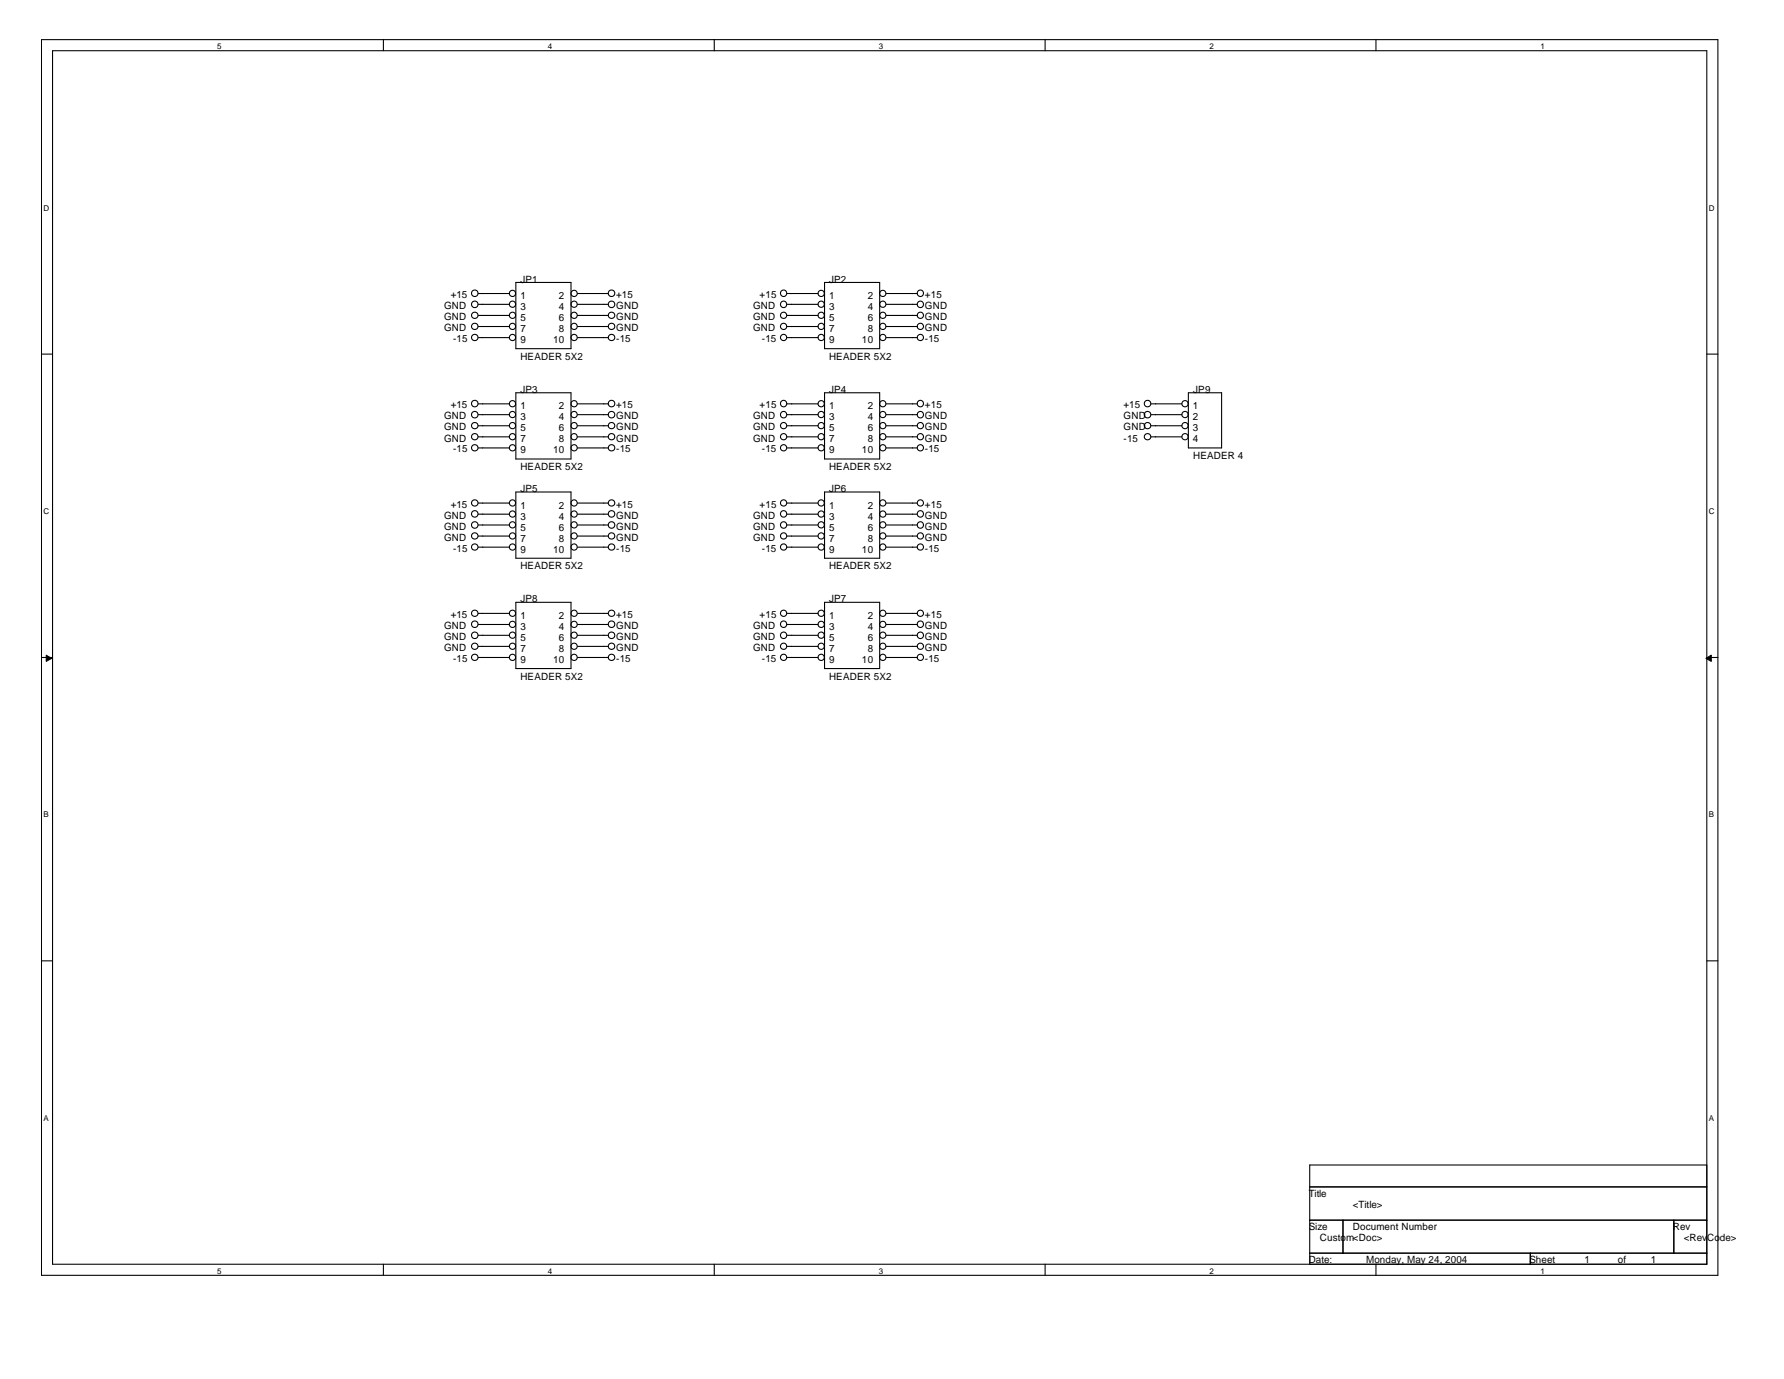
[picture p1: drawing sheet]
<svg xmlns="http://www.w3.org/2000/svg" width="279mm" height="216mm" viewBox="0 0 279 216" stroke-linecap="round" stroke-linejoin="round" font-family="sans-serif">
<g fill="none" stroke="#000" stroke-width=".17">
<path d="M6.5 6.2h262.5v193.5h-262.5zM8.2 7.9h259.1v190h-259.1zM60 6.2v1.7M111.9 6.2v1.7M163.7 6.2v1.7M215.5 6.2v1.7M6.5 55.4h1.7M74.9 46h4.9M74.9 51.1h4.9M74.9 49.4h4.9M74.9 47.6h4.9M74.9 52.9h4.9"/>
<path d="M80.8 44.2h8.6v10.4h-8.6zM90.4 46h4.9M90.4 51.1h4.9M90.4 49.4h4.9M90.4 47.6h4.9M90.4 52.9h4.9M123.2 46h4.9M123.2 51.1h4.9M123.2 49.4h4.9M123.2 47.6h4.9M123.2 52.9h4.9M129.1 44.2h8.7v10.4h-8.7z"/>
<path d="M138.8 46h4.9M138.8 51.1h4.9M138.8 49.4h4.9M138.8 47.6h4.9M138.8 52.9h4.9M267.3 55.4h1.7M74.9 63.2h4.9M74.9 78.8h4.9M74.9 64.9h4.9M74.9 66.7h4.9M74.9 68.4h4.9M74.9 70.1h4.9"/>
<path d="M80.8 77h8.6v10.4h-8.6zM80.8 61.5h8.6v10.4h-8.6zM90.4 63.2h4.9M90.4 78.8h4.9M90.4 64.9h4.9M90.4 66.7h4.9M90.4 68.4h4.9M90.4 70.1h4.9M123.2 63.2h4.9M123.2 78.8h4.9M123.2 64.9h4.9M123.2 66.7h4.9"/>
<path d="M123.2 68.4h4.9M123.2 70.1h4.9M129.1 77h8.7v10.4h-8.7zM129.1 61.5h8.7v10.4h-8.7zM138.8 63.2h4.9M138.8 78.8h4.9M138.8 64.9h4.9M138.8 66.7h4.9M138.8 68.4h4.9M138.8 70.1h4.9M180.3 63.2h4.8M180.3 64.9h4.8"/>
<path d="M180.3 66.7h4.8M180.3 68.4h4.8M186.1 61.5h5.2v8.6h-5.2zM74.9 96h4.9M74.9 97.8h4.9M74.9 99.5h4.9M74.9 82.2h4.9M74.9 83.9h4.9M74.9 85.7h4.9M74.9 80.5h4.9M80.8 94.3h8.6v10.4h-8.6zM90.4 96h4.9"/>
<path d="M90.4 97.8h4.9M90.4 99.5h4.9M90.4 82.2h4.9M90.4 83.9h4.9M90.4 85.7h4.9M90.4 80.5h4.9M123.2 96h4.9M123.2 97.8h4.9M123.2 99.5h4.9M123.2 82.2h4.9M123.2 83.9h4.9M123.2 85.7h4.9"/>
<path d="M123.2 80.5h4.9M129.1 94.3h8.7v10.4h-8.7zM138.8 96h4.9M138.8 97.8h4.9M138.8 99.5h4.9M138.8 82.2h4.9M138.8 83.9h4.9M138.8 85.7h4.9M138.8 80.5h4.9M6.5 102.9h1.7M74.9 102.9h4.9M74.9 101.2h4.9"/>
<path d="M90.4 102.9h4.9M90.4 101.2h4.9M123.2 102.9h4.9M123.2 101.2h4.9M138.8 102.9h4.9M138.8 101.2h4.9M267.3 102.9h1.7M6.5 150.4h1.7M267.3 150.4h1.7M60 197.9v1.8M111.9 197.9v1.8M163.7 197.9v1.8"/>
<path d="M205.1 185.8h62.2M205.1 191h62.2M205.1 196.2h62.2M210.3 191v5.2M215.5 197.9v1.8M239.7 196.2v1.7M262.1 191v5.2M267.3 182.4h-62.2v15.5"/>
<circle cx="74.4" cy="45.9" r=".51"/>
<circle cx="74.4" cy="47.6" r=".51"/>
<circle cx="74.4" cy="52.8" r=".5"/>
<circle cx="74.4" cy="49.4" r=".5"/>
<circle cx="74.4" cy="51.1" r=".5"/>
<circle cx="80.3" cy="49.4" r=".49"/>
<circle cx="80.3" cy="51.1" r=".49"/>
<circle cx="80.3" cy="45.9" r=".49"/>
<circle cx="80.3" cy="52.8" r=".49"/>
<circle cx="80.3" cy="47.6" r=".49"/>
<circle cx="89.9" cy="51.1" r=".49"/>
<circle cx="89.9" cy="49.4" r=".49"/>
<circle cx="89.9" cy="52.8" r=".49"/>
<circle cx="89.9" cy="45.9" r=".49"/>
<circle cx="89.9" cy="47.6" r=".49"/>
<circle cx="95.8" cy="47.6" r=".51"/>
<circle cx="95.8" cy="45.9" r=".51"/>
<circle cx="95.8" cy="49.4" r=".5"/>
<circle cx="95.8" cy="51.1" r=".5"/>
<circle cx="95.8" cy="52.8" r=".5"/>
<circle cx="122.7" cy="45.9" r=".5"/>
<circle cx="122.7" cy="47.6" r=".5"/>
<circle cx="122.7" cy="51.1" r=".49"/>
<circle cx="122.7" cy="52.8" r=".49"/>
<circle cx="122.7" cy="49.4" r=".49"/>
<circle cx="128.6" cy="45.9" r=".49"/>
<circle cx="128.6" cy="49.4" r=".49"/>
<circle cx="128.6" cy="51.1" r=".49"/>
<circle cx="128.6" cy="52.8" r=".49"/>
<circle cx="128.6" cy="47.6" r=".49"/>
<circle cx="138.3" cy="49.4" r=".49"/>
<circle cx="138.3" cy="45.9" r=".49"/>
<circle cx="138.3" cy="51.1" r=".49"/>
<circle cx="138.3" cy="52.8" r=".49"/>
<circle cx="138.3" cy="47.6" r=".49"/>
<circle cx="144.1" cy="47.6" r=".5"/>
<circle cx="144.1" cy="45.9" r=".5"/>
<circle cx="144.1" cy="52.8" r=".49"/>
<circle cx="144.1" cy="51.1" r=".49"/>
<circle cx="144.1" cy="49.4" r=".49"/>
<circle cx="74.4" cy="63.2" r=".51"/>
<circle cx="74.4" cy="64.9" r=".51"/>
<circle cx="74.4" cy="68.4" r=".5"/>
<circle cx="74.4" cy="78.7" r=".5"/>
<circle cx="74.4" cy="70.1" r=".5"/>
<circle cx="74.4" cy="66.6" r=".5"/>
<circle cx="80.3" cy="68.4" r=".49"/>
<circle cx="80.3" cy="78.7" r=".49"/>
<circle cx="80.3" cy="64.9" r=".49"/>
<circle cx="80.3" cy="70.1" r=".49"/>
<circle cx="80.3" cy="66.6" r=".49"/>
<circle cx="80.3" cy="63.2" r=".49"/>
<circle cx="89.9" cy="78.7" r=".49"/>
<circle cx="89.9" cy="68.4" r=".49"/>
<circle cx="89.9" cy="64.9" r=".49"/>
<circle cx="89.9" cy="70.1" r=".49"/>
<circle cx="89.9" cy="66.6" r=".49"/>
<circle cx="89.9" cy="63.2" r=".49"/>
<circle cx="95.8" cy="63.2" r=".51"/>
<circle cx="95.8" cy="64.9" r=".51"/>
<circle cx="95.8" cy="68.4" r=".5"/>
<circle cx="95.8" cy="78.7" r=".5"/>
<circle cx="95.8" cy="70.1" r=".5"/>
<circle cx="95.8" cy="66.6" r=".5"/>
<circle cx="122.7" cy="63.2" r=".5"/>
<circle cx="122.7" cy="64.9" r=".5"/>
<circle cx="122.7" cy="78.7" r=".49"/>
<circle cx="122.7" cy="68.4" r=".49"/>
<circle cx="122.7" cy="70.1" r=".49"/>
<circle cx="122.7" cy="66.6" r=".49"/>
<circle cx="128.6" cy="78.7" r=".49"/>
<circle cx="128.6" cy="68.4" r=".49"/>
<circle cx="128.6" cy="64.9" r=".49"/>
<circle cx="128.6" cy="70.1" r=".49"/>
<circle cx="128.6" cy="66.6" r=".49"/>
<circle cx="128.6" cy="63.2" r=".49"/>
<circle cx="138.3" cy="78.7" r=".49"/>
<circle cx="138.3" cy="68.4" r=".49"/>
<circle cx="138.3" cy="64.9" r=".49"/>
<circle cx="138.3" cy="70.1" r=".49"/>
<circle cx="138.3" cy="66.6" r=".49"/>
<circle cx="138.3" cy="63.2" r=".49"/>
<circle cx="144.1" cy="63.2" r=".5"/>
<circle cx="144.1" cy="64.9" r=".5"/>
<circle cx="144.1" cy="78.7" r=".49"/>
<circle cx="144.1" cy="68.4" r=".49"/>
<circle cx="144.1" cy="70.1" r=".49"/>
<circle cx="144.1" cy="66.6" r=".49"/>
<circle cx="179.7" cy="64.9" r=".51"/>
<circle cx="179.7" cy="63.2" r=".51"/>
<circle cx="179.7" cy="68.4" r=".5"/>
<circle cx="179.7" cy="66.6" r=".5"/>
<circle cx="185.6" cy="68.4" r=".49"/>
<circle cx="185.6" cy="64.9" r=".49"/>
<circle cx="185.6" cy="66.6" r=".49"/>
<circle cx="185.6" cy="63.2" r=".49"/>
<circle cx="74.4" cy="97.7" r=".51"/>
<circle cx="74.4" cy="80.5" r=".51"/>
<circle cx="74.4" cy="82.2" r=".51"/>
<circle cx="74.4" cy="99.5" r=".51"/>
<circle cx="74.4" cy="83.9" r=".5"/>
<circle cx="74.4" cy="85.6" r=".5"/>
<circle cx="74.4" cy="96" r=".5"/>
<circle cx="80.3" cy="80.5" r=".49"/>
<circle cx="80.3" cy="83.9" r=".49"/>
<circle cx="80.3" cy="85.6" r=".49"/>
<circle cx="80.3" cy="97.8" r=".49"/>
<circle cx="80.3" cy="82.2" r=".49"/>
<circle cx="80.3" cy="99.4" r=".49"/>
<circle cx="80.3" cy="96" r=".49"/>
<circle cx="89.9" cy="80.5" r=".49"/>
<circle cx="89.9" cy="97.8" r=".49"/>
<circle cx="89.9" cy="83.9" r=".49"/>
<circle cx="89.9" cy="85.6" r=".49"/>
<circle cx="89.9" cy="82.2" r=".49"/>
<circle cx="89.9" cy="99.4" r=".49"/>
<circle cx="89.9" cy="96" r=".49"/>
<circle cx="95.8" cy="97.7" r=".51"/>
<circle cx="95.8" cy="82.2" r=".51"/>
<circle cx="95.8" cy="80.5" r=".51"/>
<circle cx="95.8" cy="99.5" r=".51"/>
<circle cx="95.8" cy="83.9" r=".5"/>
<circle cx="95.8" cy="85.6" r=".5"/>
<circle cx="95.8" cy="96" r=".5"/>
<circle cx="122.7" cy="80.5" r=".5"/>
<circle cx="122.7" cy="97.7" r=".5"/>
<circle cx="122.7" cy="82.2" r=".5"/>
<circle cx="122.7" cy="99.5" r=".5"/>
<circle cx="122.7" cy="85.6" r=".49"/>
<circle cx="122.7" cy="83.9" r=".49"/>
<circle cx="122.7" cy="96" r=".49"/>
<circle cx="128.6" cy="80.5" r=".49"/>
<circle cx="128.6" cy="83.9" r=".49"/>
<circle cx="128.6" cy="82.2" r=".49"/>
<circle cx="128.6" cy="85.6" r=".49"/>
<circle cx="128.6" cy="97.8" r=".49"/>
<circle cx="128.6" cy="99.4" r=".49"/>
<circle cx="128.6" cy="96" r=".49"/>
<circle cx="138.3" cy="82.2" r=".49"/>
<circle cx="138.3" cy="85.6" r=".49"/>
<circle cx="138.3" cy="97.8" r=".49"/>
<circle cx="138.3" cy="80.5" r=".49"/>
<circle cx="138.3" cy="83.9" r=".49"/>
<circle cx="138.3" cy="99.4" r=".49"/>
<circle cx="138.3" cy="96" r=".49"/>
<circle cx="144.1" cy="82.2" r=".5"/>
<circle cx="144.1" cy="80.5" r=".5"/>
<circle cx="144.1" cy="97.7" r=".5"/>
<circle cx="144.1" cy="99.5" r=".5"/>
<circle cx="144.1" cy="83.9" r=".49"/>
<circle cx="144.1" cy="85.6" r=".49"/>
<circle cx="144.1" cy="96" r=".49"/>
<circle cx="74.4" cy="101.2" r=".5"/>
<circle cx="74.4" cy="102.9" r=".5"/>
<circle cx="80.3" cy="101.2" r=".49"/>
<circle cx="80.3" cy="102.9" r=".49"/>
<circle cx="89.9" cy="101.2" r=".49"/>
<circle cx="89.9" cy="102.9" r=".49"/>
<circle cx="95.8" cy="101.2" r=".5"/>
<circle cx="95.8" cy="102.9" r=".5"/>
<circle cx="122.7" cy="101.2" r=".49"/>
<circle cx="122.7" cy="102.9" r=".49"/>
<circle cx="128.6" cy="101.2" r=".49"/>
<circle cx="128.6" cy="102.9" r=".49"/>
<circle cx="138.3" cy="101.2" r=".49"/>
<circle cx="138.3" cy="102.9" r=".49"/>
<circle cx="144.1" cy="101.2" r=".49"/>
<circle cx="144.1" cy="102.9" r=".49"/>
</g>
<g fill="#000" stroke="#000" stroke-width=".16">
<path d="M7.2 102.6l.9 .5-.9 .4z" fill-rule="evenodd"/>
<path d="M267.2 103.1l.8-.5v.9z" fill-rule="evenodd"/>
</g>
<g font-size="1.6">
<text x="70.6" y="46.7">+15</text>
<text x="81.5" y="44.2">JP1</text>
<text x="81.5" y="46.8">1</text>
<text x="87.5" y="46.8">2</text>
<text x="96.5" y="46.7">+15</text>
<text x="119" y="46.7">+15</text>
<text x="129.8" y="44.2">JP2</text>
<text x="129.8" y="46.8">1</text>
<text x="135.9" y="46.8">2</text>
<text x="144.9" y="46.7">+15</text>
<text x="69.6" y="50.1">GND</text>
<text x="69.6" y="48.4">GND</text>
<text x="69.6" y="51.9">GND</text>
<text x="71" y="53.6">-15</text>
<text x="81.5" y="48.5">3</text>
<text x="81.5" y="50.2">5</text>
<text x="81.5" y="52">7</text>
<text x="81.5" y="53.7">9</text>
<text x="86.7" y="53.7">10</text>
<text x="87.5" y="48.5">4</text>
<text x="87.5" y="50.2">6</text>
<text x="87.5" y="52">8</text>
<text x="96.5" y="48.4">GND</text>
<text x="96.5" y="51.9">GND</text>
<text x="96.5" y="53.6">-15</text>
<text x="96.5" y="50.1">GND</text>
<text x="117.9" y="51.9">GND</text>
<text x="117.9" y="50.1">GND</text>
<text x="117.9" y="48.4">GND</text>
<text x="119.3" y="53.6">-15</text>
<text x="129.8" y="48.5">3</text>
<text x="129.8" y="50.2">5</text>
<text x="129.8" y="52">7</text>
<text x="129.8" y="53.7">9</text>
<text x="135" y="53.7">10</text>
<text x="135.9" y="48.5">4</text>
<text x="135.9" y="50.2">6</text>
<text x="135.9" y="52">8</text>
<text x="144.9" y="53.6">-15</text>
<text x="144.9" y="48.4">GND</text>
<text x="144.9" y="51.9">GND</text>
<text x="144.9" y="50.1">GND</text>
<text x="81.5" y="56.3">HEADER 5X2</text>
<text x="129.8" y="56.3">HEADER 5X2</text>
<text x="69.6" y="65.7">GND</text>
<text x="70.6" y="63.9">+15</text>
<text x="81.5" y="61.5">JP3</text>
<text x="81.5" y="64.1">1</text>
<text x="81.5" y="65.8">3</text>
<text x="87.5" y="64.1">2</text>
<text x="87.5" y="65.8">4</text>
<text x="96.5" y="63.9">+15</text>
<text x="96.5" y="65.7">GND</text>
<text x="117.9" y="65.7">GND</text>
<text x="119" y="63.9">+15</text>
<text x="129.8" y="61.5">JP4</text>
<text x="129.8" y="64.1">1</text>
<text x="129.8" y="65.8">3</text>
<text x="135.9" y="64.1">2</text>
<text x="135.9" y="65.8">4</text>
<text x="144.9" y="63.9">+15</text>
<text x="144.9" y="65.7">GND</text>
<text x="176" y="63.9">+15</text>
<text x="176" y="65.7">GND</text>
<text x="186.8" y="64.1">1</text>
<text x="186.8" y="65.8">2</text>
<text x="186.9" y="61.5">JP9</text>
<text x="69.6" y="69.1">GND</text>
<text x="69.6" y="67.4">GND</text>
<text x="71" y="70.8">-15</text>
<text x="81.5" y="67.5">5</text>
<text x="81.5" y="69.3">7</text>
<text x="81.5" y="71">9</text>
<text x="86.7" y="71">10</text>
<text x="87.5" y="67.5">6</text>
<text x="87.5" y="69.3">8</text>
<text x="96.5" y="67.4">GND</text>
<text x="96.5" y="69.1">GND</text>
<text x="96.5" y="70.8">-15</text>
<text x="117.9" y="67.4">GND</text>
<text x="117.9" y="69.1">GND</text>
<text x="119.3" y="70.8">-15</text>
<text x="129.8" y="67.5">5</text>
<text x="129.8" y="69.3">7</text>
<text x="129.8" y="71">9</text>
<text x="135" y="71">10</text>
<text x="135.9" y="67.5">6</text>
<text x="135.9" y="69.3">8</text>
<text x="144.9" y="69.1">GND</text>
<text x="144.9" y="67.4">GND</text>
<text x="144.9" y="70.8">-15</text>
<text x="176" y="69.1">-15</text>
<text x="176" y="67.4">GND</text>
<text x="186.8" y="67.5">3</text>
<text x="186.8" y="69.3">4</text>
<text x="186.9" y="71.9">HEADER 4</text>
<text x="81.5" y="77">JP5</text>
<text x="81.5" y="73.6">HEADER 5X2</text>
<text x="129.8" y="77">JP6</text>
<text x="129.8" y="73.6">HEADER 5X2</text>
<text x="69.6" y="82.9">GND</text>
<text x="69.6" y="81.2">GND</text>
<text x="70.6" y="79.5">+15</text>
<text x="81.5" y="79.6">1</text>
<text x="81.5" y="81.4">3</text>
<text x="81.5" y="83.1">5</text>
<text x="87.5" y="79.6">2</text>
<text x="87.5" y="81.4">4</text>
<text x="87.5" y="83.1">6</text>
<text x="96.5" y="79.5">+15</text>
<text x="96.5" y="82.9">GND</text>
<text x="96.5" y="81.2">GND</text>
<text x="117.9" y="82.9">GND</text>
<text x="117.9" y="81.2">GND</text>
<text x="119" y="79.5">+15</text>
<text x="129.8" y="79.6">1</text>
<text x="129.8" y="81.4">3</text>
<text x="129.8" y="83.1">5</text>
<text x="135.9" y="79.6">2</text>
<text x="135.9" y="81.4">4</text>
<text x="135.9" y="83.1">6</text>
<text x="144.9" y="79.5">+15</text>
<text x="144.9" y="82.9">GND</text>
<text x="144.9" y="81.2">GND</text>
<text x="69.6" y="84.7">GND</text>
<text x="71" y="86.4">-15</text>
<text x="81.5" y="89.2">HEADER 5X2</text>
<text x="81.5" y="84.8">7</text>
<text x="81.5" y="86.5">9</text>
<text x="86.7" y="86.5">10</text>
<text x="87.5" y="84.8">8</text>
<text x="96.5" y="84.7">GND</text>
<text x="96.5" y="86.4">-15</text>
<text x="117.9" y="84.7">GND</text>
<text x="119.3" y="86.4">-15</text>
<text x="129.8" y="89.2">HEADER 5X2</text>
<text x="129.8" y="84.8">7</text>
<text x="129.8" y="86.5">9</text>
<text x="135" y="86.5">10</text>
<text x="135.9" y="84.8">8</text>
<text x="144.9" y="86.4">-15</text>
<text x="144.9" y="84.7">GND</text>
<text x="81.5" y="94.3">JP8</text>
<text x="129.8" y="94.3">JP7</text>
<text x="69.6" y="98.5">GND</text>
<text x="69.6" y="101.9">GND</text>
<text x="69.6" y="100.2">GND</text>
<text x="70.6" y="96.7">+15</text>
<text x="81.5" y="96.9">1</text>
<text x="81.5" y="98.6">3</text>
<text x="81.5" y="100.3">5</text>
<text x="87.5" y="96.9">2</text>
<text x="87.5" y="98.6">4</text>
<text x="87.5" y="100.3">6</text>
<text x="96.5" y="96.7">+15</text>
<text x="96.5" y="100.2">GND</text>
<text x="96.5" y="98.5">GND</text>
<text x="96.5" y="101.9">GND</text>
<text x="117.9" y="98.5">GND</text>
<text x="117.9" y="101.9">GND</text>
<text x="117.9" y="100.2">GND</text>
<text x="119" y="96.7">+15</text>
<text x="129.8" y="96.9">1</text>
<text x="129.8" y="98.6">3</text>
<text x="129.8" y="100.3">5</text>
<text x="135.9" y="96.9">2</text>
<text x="135.9" y="98.6">4</text>
<text x="135.9" y="100.3">6</text>
<text x="144.9" y="96.7">+15</text>
<text x="144.9" y="101.9">GND</text>
<text x="144.9" y="100.2">GND</text>
<text x="144.9" y="98.5">GND</text>
<text x="71" y="103.7">-15</text>
<text x="81.5" y="106.4">HEADER 5X2</text>
<text x="81.5" y="102.1">7</text>
<text x="81.5" y="103.8">9</text>
<text x="86.7" y="103.8">10</text>
<text x="87.5" y="102.1">8</text>
<text x="96.5" y="103.7">-15</text>
<text x="119.3" y="103.7">-15</text>
<text x="129.8" y="106.4">HEADER 5X2</text>
<text x="129.8" y="102.1">7</text>
<text x="129.8" y="103.8">9</text>
<text x="135" y="103.8">10</text>
<text x="135.9" y="102.1">8</text>
<text x="144.9" y="103.7">-15</text>
<text x="205" y="187.4">Title</text>
<text x="211.9" y="189.1">&lt;Title&gt;</text>
<text x="205" y="192.6">Size</text>
<text x="205" y="197.8">Date:</text>
<text x="206.7" y="194.4">Custom&lt;Doc&gt;</text>
<text x="211.9" y="192.6">Document Number</text>
<text x="214" y="197.8">Monday, May 24, 2004</text>
<text x="239.5" y="197.8">Sheet</text>
<text x="248.2" y="197.8">1</text>
<text x="253.4" y="197.8">of</text>
<text x="258.5" y="197.8">1</text>
<text x="262" y="192.6">Rev</text>
<text x="263.7" y="194.4">&lt;RevCode&gt;</text>
</g>
<g font-size="1.3">
<text x="34" y="7.7">5</text>
<text x="85.8" y="7.7">4</text>
<text x="137.6" y="7.7">3</text>
<text x="189.4" y="7.7">2</text>
<text x="241.3" y="7.7">1</text>
<text x="6.8" y="33">D</text>
<text x="267.6" y="33">D</text>
<text x="6.8" y="80.5">C</text>
<text x="267.6" y="80.5">C</text>
<text x="6.8" y="128">B</text>
<text x="267.6" y="128">B</text>
<text x="6.8" y="175.5">A</text>
<text x="267.6" y="175.5">A</text>
<text x="34" y="199.4">5</text>
<text x="85.8" y="199.4">4</text>
<text x="137.6" y="199.4">3</text>
<text x="189.4" y="199.4">2</text>
<text x="241.3" y="199.4">1</text>
</g>
</svg>
